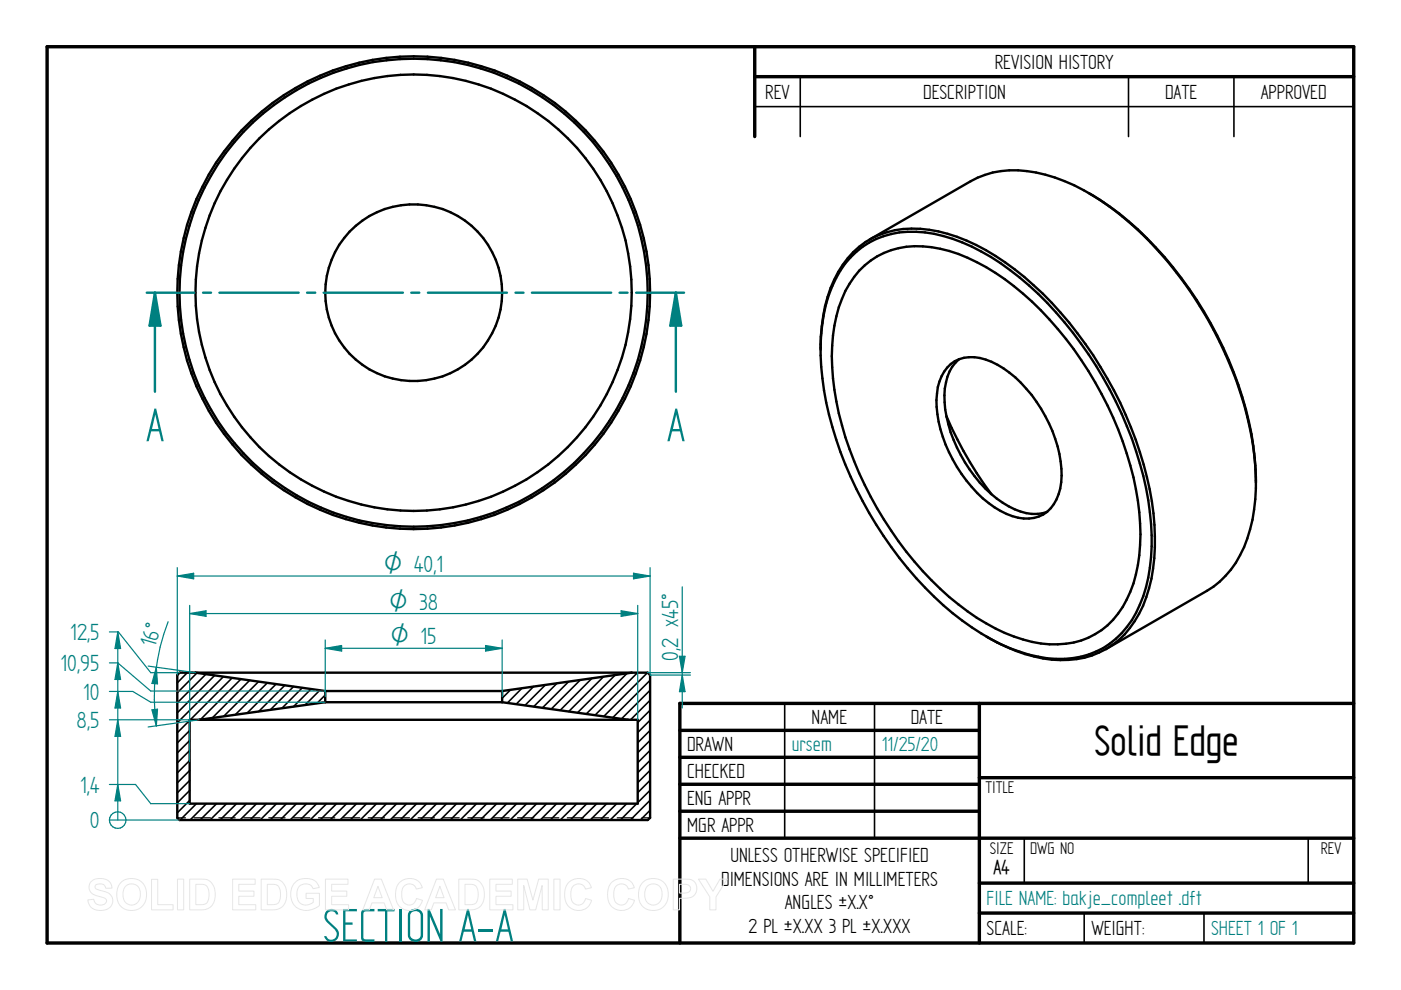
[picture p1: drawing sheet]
<svg xmlns="http://www.w3.org/2000/svg" width="297mm" height="210mm" viewBox="0 0 297 210" stroke-linecap="round" stroke-linejoin="round" font-family="sans-serif">
<g fill="none" stroke="#000" stroke-width=".72">
<path d="M10 9.9h277v190h-277zM160 9.9v19.1M160 16.3h127M144.1 154.9h63.5M207.6 149.1v50.8M287 149.1h-142.9v50.8M144.1 160.6h63.5M144.1 166.3h63.5M144.1 172h63.5M144.1 177.7h142.9M207.6 164.9h79.4M207.6 187.2h79.4"/>
<path d="M207.6 193.6h79.4"/>
</g>
<path d="M169.7 16.3v12.7M239.3 16.3v12.7M261.6 16.3v12.7M160 22.6h127M166.4 149.1v28.6M185.4 149.1v28.6M217.2 177.8v9.4M277.4 177.8v9.4M229.9 193.6v6.3M255.3 193.6v6.3" fill="none" stroke="#000" stroke-width=".34"/>
<g fill="none" stroke="#000" stroke-width=".51">
<path d="M180.3 54.6a18 18 0 0 1 15.8-5.3 40.4 40.4 0 0 1 20.1 9.5 81.5 81.5 0 0 1 27.3 47.2 42.9 42.9 0 0 1-1.1 20.4 18.6 18.6 0 0 1-13.2 12.8 24.8 24.8 0 0 1-15-1.7 58 58 0 0 1-21.8-17 80.4 80.4 0 0 1-18-40.3 38.7 38.7 0 0 1 2.1-19.6 20.2 20.2 0 0 1 3.8-6zM182.2 57.4a16.9 16.9 0 0 1 15.3-5 37 37 0 0 1 17.5 8.3 75.6 75.6 0 0 1 26.3 45.5 38.4 38.4 0 0 1-1.7 19.3 16.9 16.9 0 0 1-18.9 10.9 36.6 36.6 0 0 1-17.5-8.3 75.3 75.3 0 0 1-26.3-45.5 38.1 38.1 0 0 1 1.6-19.2 20.4 20.4 0 0 1 3.7-6zM184.4 50.8l21.4-12.4a20.3 20.3 0 0 1 15.9-1.4 48.2 48.2 0 0 1 20.3 12.4 82.9 82.9 0 0 1 23.6 44.2 40.9 40.9 0 0 1-1.8 22.4 19.4 19.4 0 0 1-7.9 9.3l-21.4 12.3M230.8 40.9a66.8 66.8 0 0 1 21.3 20.4 77.8 77.8 0 0 1 13.9 35.8l.3 4.8M174 73.7a30.9 30.9 0 0 1 4.7-17.6 17.9 17.9 0 0 1 18.3-7.4 39.2 39.2 0 0 1 18.1 8.4 81.3 81.3 0 0 1 24.7 33.5 62.4 62.4 0 0 1 4.9 27.8 27.2 27.2 0 0 1-6.2 16.1l-1.3 1.2-2.7 1.9M201.6 77.2a8.2 8.2 0 0 1 8.6-.5 26.4 26.4 0 0 1 12.2 13.1 23.4 23.4 0 0 1 2.4 13.8 7.3 7.3 0 0 1-6.6 6.3 14.5 14.5 0 0 1-9.8-4.2 29.9 29.9 0 0 1-9.9-20.9 10.2 10.2 0 0 1 3.1-7.6zM203.3 76.2a10.6 10.6 0 0 0-3 9.1 30 30 0 0 0 12.3 21.3 10.5 10.5 0 0 0 9.4 1.9M200.7 88.2a80.2 80.2 0 0 0 9.5 16.6M209.1 134.9a31.2 31.2 0 0 0 17.5 5 17 17 0 0 0 7.9-2.3"/>
<circle cx="87.7" cy="62.1" r="18.8"/>
<circle cx="87.7" cy="62.1" r="46.2"/>
<circle cx="87.7" cy="62.1" r="49.6"/>
<circle cx="87.7" cy="62.1" r="50.1"/>
</g>
<path d="M41.2 62.1h-8.4v21M43 62.1h1.7M46.5 62.1h16.8M65.1 62.1h1.7M68.6 62.1h16.8M87.2 62.1h1.7M90.7 62.1h16.8M109.3 62.1h1.7M112.8 62.1h16.8M131.4 62.1h1.7M134.9 62.1h8.4" fill="none" stroke="#008080" stroke-width=".51"/>
<path d="M32.8 62.1l1.2 6.9h-2.3z" fill="#008080"/>
<path d="M32.8 62.1l1.2 6.9h-2.3zM143.3 62.1v21" fill="none" stroke="#008080" stroke-width=".51"/>
<path d="M143.3 62.1l1.1 6.9h-2.3z" fill="#008080"/>
<path d="M31.1 62.1h1.7M143.3 62.1h1.7M143.3 62.1l1.1 6.9h-2.3z" fill="none" stroke="#008080" stroke-width=".51"/>
<g fill="none" stroke="#000" stroke-width=".34">
<path d="M39.7 142.6l-2.1 2.2M40.2 159.1l-2.6 2.7M40.2 152.7l-2.6 2.7M40.2 154.9l-2.6 2.6M40.2 157l-2.6 2.6M41.8 142.7l-4.2 4.2M43.6 143l-6 6M45.5 143.2l-7.9 7.9M47.4 143.5l-9.8 9.7M49.2 143.7l-8.9 8.9M51.1 144l-8.6 8.6M53 144.2l-8 8.1"/>
<path d="M54.8 144.5l-7.4 7.4M56.7 144.8l-6.8 6.8M58.5 145l-6.1 6.2M60.4 145.3l-5.6 5.6M62.3 145.5l-5 5M64.1 145.8l-4.3 4.4M66 146.1l-3.8 3.7M67.8 146.3l-3.1 3.2M69 147.4l-1.8 1.7M108.2 146.3l-1.7 1.7M110.7 145.9l-3.1 3.2M113.2 145.5l-3.8 3.8"/>
<path d="M115.7 145.2l-4.4 4.4M118.1 144.9l-4.9 4.9M120.6 144.5l-5.6 5.6M123.1 144.1l-6.2 6.2M125.5 143.8l-6.8 6.8M128 143.5l-7.4 7.4M130.4 143.1l-8 8M132.9 142.8l-8.6 8.6M135.2 142.6l-9 9M137.3 142.6l-9.3 9.3M137.8 148.5l-4.1 4.1M137.8 150.6l-2.6 2.6"/>
<path d="M137.8 152.7l-2.6 2.6M137.8 154.9l-2.6 2.6M137.8 157l-2.6 2.6M137.8 159.1l-2.6 2.6M137.8 144.2l-7.9 8M137.8 146.3l-6.1 6.1M40.2 165.5l-2.6 2.6M40.2 167.6l-2.6 2.6M40.2 169.7l-2.6 2.6M40.2 161.2l-2.6 2.7M40.2 163.4l-2.6 2.6M41.7 170.4l-3.5 3.5"/>
<path d="M43.8 170.4l-3.5 3.5M45.9 170.4l-3.5 3.5M48 170.4l-3.5 3.5M50.2 170.4l-3.6 3.5M52.3 170.4l-3.5 3.5M54.4 170.4l-3.5 3.5M56.5 170.4l-3.5 3.5M58.6 170.4l-3.4 3.5M60.7 170.4l-3.4 3.5M62.9 170.4l-3.5 3.5M65 170.4l-3.5 3.5M67.1 170.4l-3.5 3.5"/>
<path d="M69.3 170.4l-3.6 3.5M71.4 170.4l-3.5 3.5M73.5 170.4l-3.5 3.5M75.6 170.4l-3.5 3.5M77.7 170.4l-3.5 3.5M79.8 170.4l-3.4 3.5M82 170.4l-3.5 3.5M84.1 170.4l-3.5 3.5M86.2 170.4l-3.5 3.5M88.3 170.4l-3.5 3.5M90.5 170.4l-3.6 3.5M92.6 170.4l-3.5 3.5"/>
<path d="M94.7 170.4l-3.5 3.5M96.8 170.4l-3.5 3.5M98.9 170.4l-3.4 3.5M101 170.4l-3.4 3.5M103.2 170.4l-3.5 3.5M105.3 170.4l-3.5 3.5M107.4 170.4l-3.5 3.5M109.6 170.4l-3.6 3.5M111.7 170.4l-3.5 3.5M113.8 170.4l-3.5 3.5M115.9 170.4l-3.5 3.5M118 170.4l-3.4 3.5"/>
<path d="M120.1 170.4l-3.4 3.5M122.3 170.4l-3.5 3.5M124.4 170.4l-3.5 3.5M126.5 170.4l-3.5 3.5M128.6 170.4l-3.5 3.5M130.8 170.4l-3.5 3.5M132.9 170.4l-3.5 3.5M135 170.4l-3.5 3.5M137.8 169.7l-4.2 4.2M137.8 171.8l-2 2.1M137.8 161.2l-2.6 2.6M137.8 163.3l-2.6 2.6"/>
<path d="M137.8 165.4l-2.6 2.7M137.8 167.6l-2.6 2.6"/>
</g>
<path d="M38.1 142.6h99.2l.5 .5v30.3l-.5 .5h-99.2l-.5-.5v-30.3zM40.2 152.6h95v17.8h-95zM41.4 142.6l27.6 3.9M69 148.9l-26.8 3.7M69 146.5v2.4M69 146.5h37.5M69 148.9h37.5M106.5 146.5v2.4M106.5 148.9l26.6 3.7M133.9 142.6l-27.4 3.9" fill="none" stroke="#000" stroke-width=".51"/>
<g fill="none" stroke="#000" stroke-width=".25">
<path d="M37.6 173.4h1.7M41.1 173.4h3.5M46.4 173.4h3.5M51.7 173.4h3.5M57 173.4h3.4M62.2 173.4h3.5M67.5 173.4h3.5M72.8 173.4h3.5M78.1 173.4h3.4M83.4 173.4h3.4M88.6 173.4h3.5M93.9 173.4h3.5"/>
<path d="M99.2 173.4h3.5M104.4 173.4h3.5M109.7 173.4h3.5M115 173.4h3.5M120.3 173.4h3.4M125.6 173.4h3.4M130.8 173.4h3.5M136.1 173.4h1.7"/>
</g>
<g fill="none" stroke="#008080" stroke-width=".25">
<path d="M23.2 134h1.9l6.9 8.6h6.1M25 134l.6 3.5h-1.2zM25 134v6.5M23.2 173.9h14.9"/>
<circle cx="25" cy="173.9" r="1.76"/>
</g>
<path d="M25 134l.6 3.5h-1.2z" fill="#008080"/>
<path d="M23.2 140.5h1.8M25 140.5l.6 3.6h-1.2zM25 140.5v6.1M25 140.5l7 6h37" fill="none" stroke="#008080" stroke-width=".25"/>
<path d="M25 140.5l.6 3.6h-1.2z" fill="#008080"/>
<path d="M23.2 146.6h4.9l3.9 2.3h37M25 146.6l.6 3.5h-1.2zM25 146.6v6" fill="none" stroke="#008080" stroke-width=".25"/>
<path d="M25 146.6l.6 3.5h-1.2z" fill="#008080"/>
<path d="M23.2 152.6h17M25 152.6l.6 3.5h-1.2zM25 152.6v13.7" fill="none" stroke="#008080" stroke-width=".25"/>
<path d="M25 152.6l.6 3.5h-1.2z" fill="#008080"/>
<path d="M23.2 166.3h5.5l3.3 4.1h8.2M25 166.3l.6 3.5h-1.2zM25 166.3v7.6" fill="none" stroke="#008080" stroke-width=".25"/>
<path d="M25 166.3l.6 3.5h-1.2z" fill="#008080"/>
<path d="M31.4 141.2l10 1.4M33.1 141.5l.3 3.5-1.2-.1zM42.2 152.6l-10.8 1.5" fill="none" stroke="#008080" stroke-width=".25"/>
<path d="M33.1 141.5l.3 3.5-1.2-.1z" fill="#008080"/>
<path d="M32.2 150.5l1.2-.1-.3 3.5z" fill="none" stroke="#008080" stroke-width=".25"/>
<path d="M32.2 150.5l1.2-.1-.3 3.5z" fill="#008080"/>
<path d="M35.6 131.8a44 44 0 0 0-2.5 22.1M37.6 122.1l3.5-.6v1.2zM37.6 120.4v22.7M137.8 120.4v22.7" fill="none" stroke="#008080" stroke-width=".25"/>
<path d="M37.6 122.1l3.5-.6v1.2z" fill="#008080"/>
<path d="M134.3 121.5l3.5 .6-3.5 .6z" fill="none" stroke="#008080" stroke-width=".25"/>
<path d="M134.3 121.5l3.5 .6-3.5 .6z" fill="#008080"/>
<path d="M37.6 122.1h100.2M69 137.5l3.4-.6v1.1zM69 135.7v12M106.5 135.7v12" fill="none" stroke="#008080" stroke-width=".25"/>
<path d="M69 137.5l3.4-.6v1.1z" fill="#008080"/>
<path d="M103 136.9l3.5 .6-3.5 .5z" fill="none" stroke="#008080" stroke-width=".25"/>
<path d="M103 136.9l3.5 .6-3.5 .5z" fill="#008080"/>
<path d="M40.2 128.4v33.1M40.2 130.1l3.5-.6v1.2zM69 137.5h37.5M135.2 128.4v24.2" fill="none" stroke="#008080" stroke-width=".25"/>
<path d="M40.2 130.1l3.5-.6v1.2z" fill="#008080"/>
<path d="M131.7 129.5l3.5 .6-3.5 .6z" fill="none" stroke="#008080" stroke-width=".25"/>
<path d="M131.7 129.5l3.5 .6-3.5 .6z" fill="#008080"/>
<path d="M40.2 130.1h95M144.1 139.1h1.1l-.6 3.5zM137.3 142.6h9.1M137.8 143.1h8.6" fill="none" stroke="#008080" stroke-width=".25"/>
<path d="M144.1 139.1h1.1l-.6 3.5z" fill="#008080"/>
<path d="M144.6 143.1l.6 3.5h-1.1z" fill="none" stroke="#008080" stroke-width=".25"/>
<path d="M144.6 143.1l.6 3.5h-1.1z" fill="#008080"/>
<path d="M144.6 124.4v25.7" fill="none" stroke="#008080" stroke-width=".25"/>
<g fill="none" stroke="#e6e6e6" stroke-width=".21">
<path d="M19.3 186.9a3.1 3.1 0 0 1 4 .2l.4 1.2h-1.3a1.29 1.29 0 0 0-1-.9 1.29 1.29 0 0 0-1.2 .5l.1 .5 .4 .2a4.8 4.8 0 0 1 2.9 1.4 2.1 2.1 0 0 1-.2 2.3 2.1 2.1 0 0 1-2.1 .7 2.35 2.35 0 0 1-2.7-2.2l1.3-.1a1.41 1.41 0 0 0 1.2 1.2 1.41 1.41 0 0 0 1.5-.9 1.28 1.28 0 0 0-1.3-.9 2.4 2.4 0 0 1-2.4-2l.1-.6zM25.8 186.9a3.3 3.3 0 0 1 3.8-.2 3.3 3.3 0 0 1 1.4 3.6 3.2 3.2 0 0 1-3.6 2.7 3.2 3.2 0 0 1-2.6-3.8 3.1 3.1 0 0 1 1-2.3zM26.6 188a1.87 1.87 0 0 1 2.2-.4 1.87 1.87 0 0 1 1 2 1.88 1.88 0 0 1-1.9 2.3 1.88 1.88 0 0 1-1.8-2.3l.1-.8zM32.1 186.4h1.3v5.4h3.3v1.1h-4.6zM37.6 186.4h1.3v6.5h-1.3zM40.2 186.4h2.4a2.79 2.79 0 0 1 3 3.3 2.8 2.8 0 0 1-2.9 3.2h-2.5zM41.5 187.5a2.64 2.64 0 0 1 2.4 .5 3.3 3.3 0 0 1-.2 3.6l-.9 .2h-1.3zM49.3 186.4h4.8v1.1h-3.5v1.4h3.2v1.1h-3.2v1.8h3.6v1.1h-4.9zM55.4 186.4h2.3a2.79 2.79 0 0 1 3.1 3.3 2.8 2.8 0 0 1-3 3.2h-2.4zM56.7 187.5a2.64 2.64 0 0 1 2.4 .5 3.3 3.3 0 0 1-.3 3.6l-.8 .2h-1.3zM62.4 187.2a3.4 3.4 0 0 1 4.9 .2l.4 .8-1.3 .2a1.83 1.83 0 0 0-2.2-.9 1.83 1.83 0 0 0-1.3 2.1 2.02 2.02 0 0 0 1.1 2.1 2.02 2.02 0 0 0 2.4-.4v-.8h-1.5v-1.1h2.8v2.6a3.6 3.6 0 0 1-5.8-1 4 4 0 0 1 .5-3.8zM69 186.4h4.8v1.1h-3.5v1.4h3.2v1.1h-3.2v1.8h3.6v1.1h-4.9z"/>
<path d="M79.4 186.4h1.5l2.5 6.5h-1.4l-.6-1.5h-2.5l-.6 1.5h-1.4zM80.1 187.9l.9 2.4h-1.8zM84.7 187.2a2.86 2.86 0 0 1 4.8 1l-1.2 .3a1.58 1.58 0 0 0-1.9-1.1 1.58 1.58 0 0 0-1.2 1.8 2.19 2.19 0 0 0 1.2 2.7 1.54 1.54 0 0 0 1.9-1.4l1.3 .4a2.92 2.92 0 0 1-3.4 2.1 2.92 2.92 0 0 1-2.3-3.3l.2-1.5zM92.5 186.4h1.5l2.6 6.5h-1.5l-.5-1.5h-2.6l-.6 1.5h-1.4zM93.3 187.9l.8 2.4h-1.7zM97.3 186.4h2.3a2.79 2.79 0 0 1 3.1 3.3 2.8 2.8 0 0 1-3 3.2h-2.4zM98.6 187.5a2.64 2.64 0 0 1 2.4 .5 3.3 3.3 0 0 1-.3 3.6l-.8 .2h-1.3zM103.8 186.4h4.8v1.1h-3.4v1.4h3.2v1.1h-3.2v1.8h3.6v1.1h-5zM109.8 186.4h2l1.2 4.4 1.2-4.4h2v6.5h-1.2l-.1-5.2-1.3 5.2h-1.3l-1.3-5.2v5.2h-1.2zM117.4 186.4h1.3v6.5h-1.3zM120.5 187.2a2.86 2.86 0 0 1 4.9 1l-1.3 .3a1.58 1.58 0 0 0-1.8-1.1 1.58 1.58 0 0 0-1.3 1.8 2.19 2.19 0 0 0 1.3 2.7 1.54 1.54 0 0 0 1.9-1.4l1.2 .4a2.92 2.92 0 0 1-3.4 2.1 2.92 2.92 0 0 1-2.3-3.3l.2-1.5zM129.6 187.2a2.86 2.86 0 0 1 4.9 1l-1.3 .3a1.58 1.58 0 0 0-1.8-1.1 1.58 1.58 0 0 0-1.3 1.8 2.19 2.19 0 0 0 1.3 2.7 1.54 1.54 0 0 0 1.9-1.4l1.2 .4a2.92 2.92 0 0 1-3.4 2.1 2.92 2.92 0 0 1-2.3-3.3l.2-1.5z"/>
<path d="M136.5 186.9a3.3 3.3 0 0 1 3.7-.2 3.3 3.3 0 0 1 1.5 3.6 3.2 3.2 0 0 1-3.7 2.7 3.2 3.2 0 0 1-2.6-3.8 3.1 3.1 0 0 1 1.1-2.3zM137.2 188a1.87 1.87 0 0 1 2.2-.4 1.87 1.87 0 0 1 1 2 1.88 1.88 0 0 1-1.9 2.3 1.88 1.88 0 0 1-1.8-2.3l.1-.8zM142.7 186.4h2.1a2.49 2.49 0 0 1 2.7 1 2.11 2.11 0 0 1-.1 2.2 2.11 2.11 0 0 1-2.1 .8l-1.2 .1v2.4h-1.4zM144.1 187.5h.6a1.28 1.28 0 0 1 1.7 .9 1.21 1.21 0 0 1-1.6 1h-.7zM148.1 186.4h1.5l1.6 2.6 1.5-2.6h1.5l-2.4 3.8v2.7h-1.3v-2.7z"/>
</g>
<g font-size="11.3" fill="#008080">
<text x="30.9" y="93.6">A</text>
<text x="141.4" y="93.6">A</text>
<text x="68.4" y="199.6">SECTION A-A</text>
</g>
<text font-size="10.1" x="232" y="160.1">Solid Edge</text>
<g font-size="5.6" fill="#008080">
<text x="14.9" y="135.8">12,5</text>
<text x="32.9" y="137.5" transform="rotate(-74 32.9 137.5)">16°</text>
<text x="12.8" y="142.3">10,95</text>
<text x="143.8" y="140.2" transform="rotate(-90 143.8 140.2)">0,2 x45v</text>
<text x="17.6" y="148.4">10</text>
<text x="16.3" y="154.4">8,5</text>
<text x="17" y="168.1">1,4</text>
<text x="19" y="175.6">0</text>
</g>
<g font-size="5.4" fill="#008080">
<text x="81.4" y="121.2">O 40,1</text>
<text x="82.5" y="129.2">O 38</text>
<text x="82.8" y="136.6">O 15</text>
</g>
<g font-size="4.9">
<text x="210.9" y="14.6">REVISION HISTORY</text>
<text x="162.2" y="20.9">REV</text>
<text x="195.7" y="20.9">DESCRIPTION</text>
<text x="247" y="20.9">DATE</text>
<text x="267.3" y="20.9">APPROVED</text>
<text x="172.1" y="153.5">NAME</text>
<text x="193.1" y="153.5">DATE</text>
<text x="145.7" y="159.2">DRAWN</text>
<text x="145.7" y="164.9">CHECKED</text>
<text x="145.7" y="170.6">ENG APPR</text>
<text x="145.7" y="176.3">MGR APPR</text>
<text x="154.9" y="182.8">UNLESS OTHERWISE SPECIFIED</text>
<text x="152.9" y="187.8">DIMENSIONS ARE IN MILLIMETERS</text>
<text x="158.7" y="197.7">2 PL ±X.XX 3 PL ±X.XXX</text>
<text x="166.4" y="192.8">ANGLES ±X.X°</text>
<text x="209.2" y="198.2">SCALE:</text>
<text x="231.4" y="198.2">WEIGHT:</text>
</g>
<g font-size="4.9" fill="#008080">
<text x="167.9" y="159.2">ursem</text>
<text x="186.9" y="159.2">11/25/20</text>
<text x="209.2" y="191.9">FILE NAME: bakje_compleet .dft</text>
<text x="256.8" y="198.3">SHEET 1 OF 1</text>
</g>
<text font-size="4.8" x="210.6" y="185.2">A4</text>
<g font-size="4.1">
<text x="208.9" y="168.1">TITLE</text>
<text x="209.8" y="181">SIZE</text>
<text x="218.4" y="181">DWG NO</text>
<text x="280" y="181">REV</text>
</g>
</svg>
